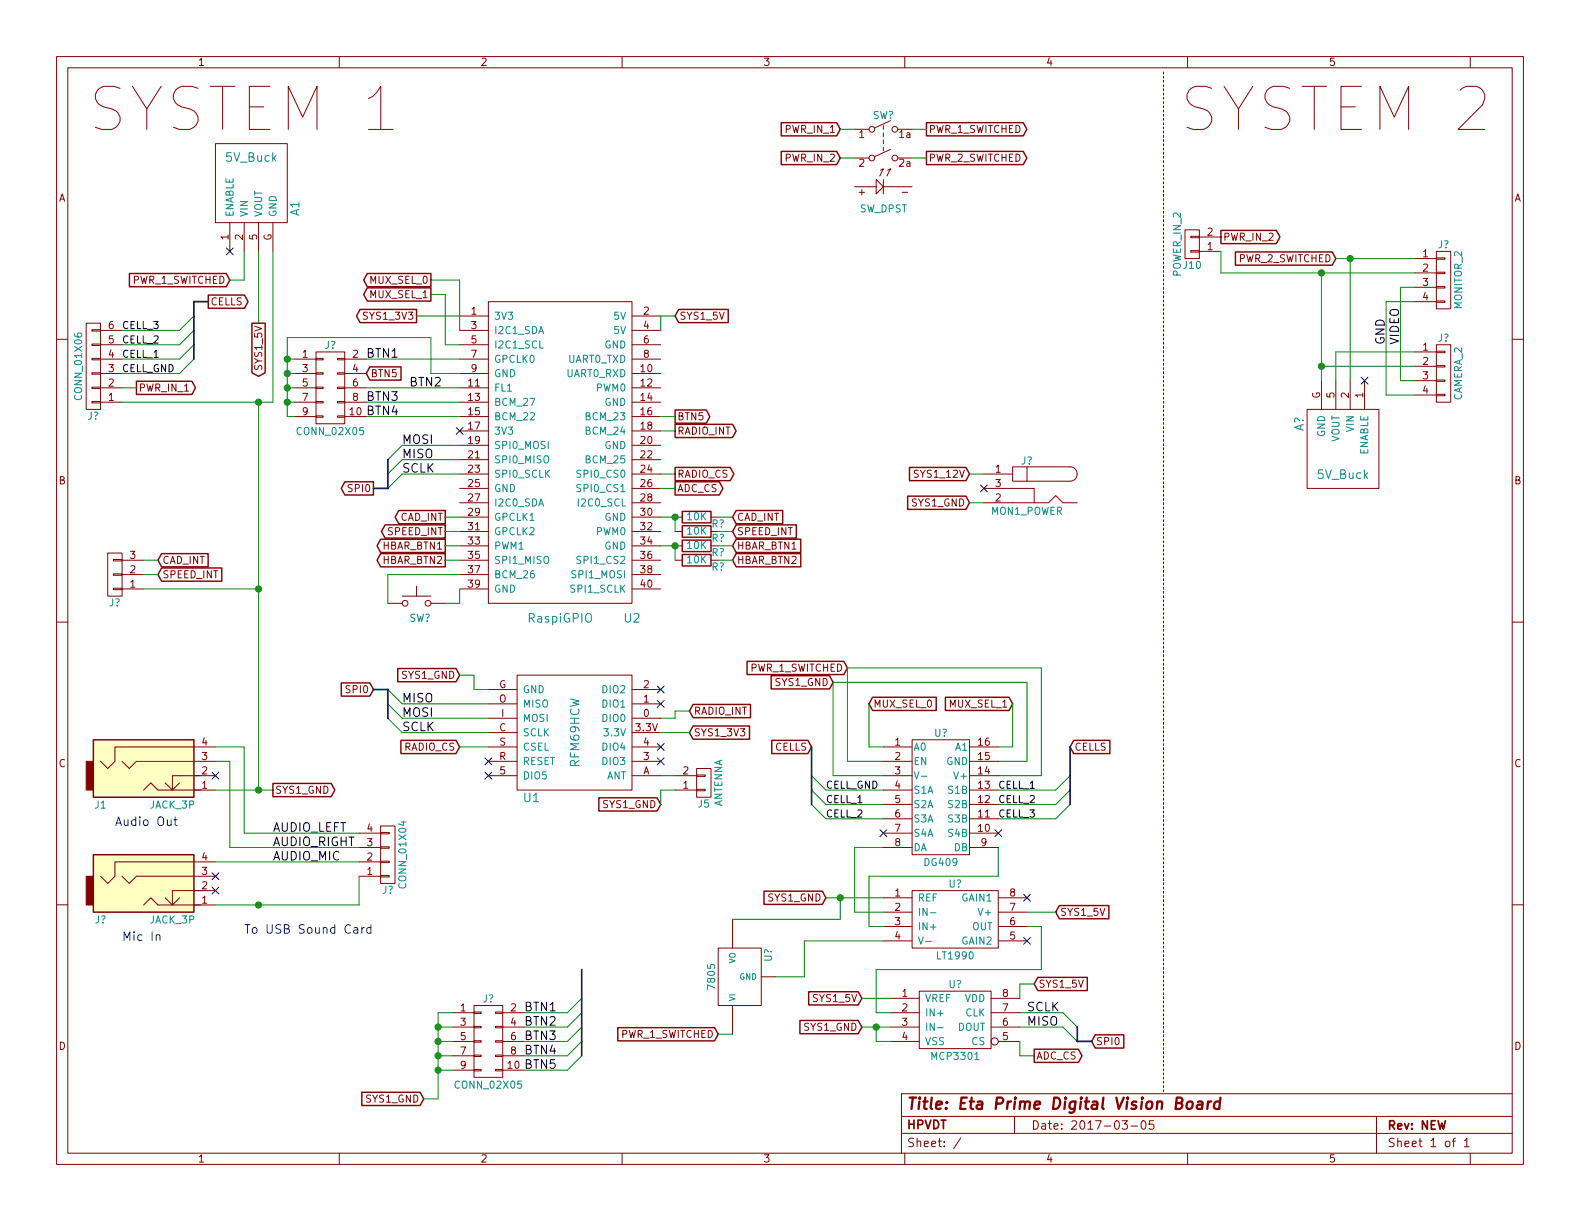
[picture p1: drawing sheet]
<svg xmlns="http://www.w3.org/2000/svg" width="279mm" height="216mm" viewBox="0 0 279 216" stroke-linecap="round" stroke-linejoin="round" font-family="sans-serif">
<g fill="none" stroke="#840000" stroke-width=".18">
<path d="M10 10h259.4v195.9h-259.4zM12 12h255.4v191.9h-255.4zM60 10v2M110 10v2M160 10v2M210 10v2M260 10v2M38.1 25.4h12.7v14h-12.7zM40.6 39.4v5.1M43.2 39.4v5.1M45.7 39.4v5.1M48.3 39.4v5.1"/>
<path d="M151.1 33h3.8M151.1 22.9h2.6M151.1 27.9h2.6M154.9 31.8l1.3 1.2-1.3 1.3zM155.7 30.1l.5-.3-.6 1.3M156.2 22.2v.7M156.2 23.5v.6M156.2 24.8v.6M156.2 26v.7M156.2 31.8v2.5M156.2 33h5.1M157 30.1l.5-.3-.7 1.3"/>
<path d="M157.5 26.4l-2.8 1.3M157.5 21.3l-2.8 1.3M10 60h2M15.2 57.2h2.6v15.2h-2.6zM16.3 58.3h1.5v.2h-1.5zM17.8 58.4h3.8M81.3 55.9h5.1M81.3 58.4h5.1M86.4 53.3h25.4v53.4h-25.4zM111.8 55.9h5M111.8 58.4h5M209.5 40.6h2.6v5.1h-2.6z"/>
<path d="M210.6 41.8h1.5v.2h-1.5zM210.6 44.3h1.5v.3h-1.5zM212.1 44.5h3.8M212.1 41.9h3.8M250.2 45.7h3.8M250.2 48.3h3.8M250.2 50.8h3.8M250.2 53.3h3.8M254 53.2h1.5v.3h-1.5zM254 50.7h1.5v.2h-1.5zM254 48.1h1.5v.3h-1.5zM254 45.6h1.5v.2h-1.5z"/>
<path d="M254 44.5h2.5v10.1h-2.5zM267.4 60h2M16.3 60.8h1.5v.3h-1.5zM16.3 63.4h1.5v.2h-1.5zM16.3 65.9h1.5v.3h-1.5zM16.3 68.5h1.5v.2h-1.5zM16.3 71h1.5v.2h-1.5zM17.8 61h3.8M17.8 63.5h3.8M17.8 66h3.8M17.8 68.6h3.8M17.8 71.1h3.8"/>
<path d="M52.1 63.5h3.8M52.1 66h3.8M52.1 68.6h3.8M52.1 71.1h3.8M52.1 73.7h3.8M55.9 73.5h1.2v.3h-1.2zM55.9 71h1.2v.2h-1.2zM55.9 68.5h1.2v.2h-1.2zM55.9 65.9h1.2v.3h-1.2zM55.9 63.4h1.2v.2h-1.2zM55.9 62.2h5.1v12.7h-5.1zM59.7 73.5h1.3v.3h-1.3z"/>
<path d="M59.7 71h1.3v.2h-1.3zM59.7 68.5h1.3v.2h-1.3zM59.7 65.9h1.3v.3h-1.3zM59.7 63.4h1.3v.2h-1.3zM61 63.5h3.8M61 66h3.8M61 68.6h3.8M61 71.1h3.8M61 73.7h3.8M81.3 61h5.1M81.3 63.5h5.1M81.3 66h5.1"/>
<path d="M81.3 78.7h5.1M81.3 68.6h5.1M81.3 71.1h5.1M81.3 73.7h5.1M81.3 76.2h5.1M111.8 61h5M111.8 63.5h5M111.8 66h5M111.8 78.7h5M111.8 68.6h5M111.8 71.1h5M111.8 73.7h5"/>
<path d="M111.8 76.2h5M231.1 72.4h12.7v14h-12.7zM233.7 67.3v5.1M236.2 67.3v5.1M238.8 67.3v5.1M241.3 67.3v5.1M250.2 62.2h3.8M250.2 64.8h3.8M250.2 67.3h3.8M250.2 69.9h3.8M254 69.7h1.5v.3h-1.5zM254 67.2h1.5v.2h-1.5z"/>
<path d="M254 64.6h1.5v.3h-1.5zM254 62.1h1.5v.3h-1.5zM254 61h2.5v10.1h-2.5zM19 97.8h2.6v7.6h-2.6zM20.1 98.9h1.5v.3h-1.5zM21.6 99.1h3.8M81.3 91.4h5.1M81.3 81.3h5.1M81.3 94h5.1M81.3 83.8h5.1M81.3 96.5h5.1M81.3 86.4h5.1"/>
<path d="M81.3 99.1h5.1M81.3 88.9h5.1M111.8 91.4h5M111.8 81.3h5M111.8 94h5M111.8 83.8h5M111.8 96.5h5M111.8 86.4h5M111.8 99.1h5M111.8 88.9h5M119.4 91.4h1.2M119.4 94h1.2"/>
<path d="M119.4 96.5h1.2M119.4 99.1h1.2M174 86.4h8.9v2.5M174 88.9h11.4l1.3-1.3 1.3 1.3h2.5M174 83.8h5.1M179.1 82.6h2.5v2.5h-2.5zM181.6 82.6h7.6a1.27 1.27 0 0 1 1.3 1.2 1.27 1.27 0 0 1-1.3 1.3h-7.6M10 110h2M20.1 101.5h1.5v.2h-1.5zM20.1 104h1.5v.3h-1.5zM21.6 104.1h3.8M21.6 101.6h3.8"/>
<path d="M68.6 106.7h2.5M71.1 105.4h5.1M73.7 103.6v1.8M76.2 106.7h2.5M81.3 104.1h5.1M81.3 101.6h5.1M91.4 119.4h20.4v20.3h-20.4zM111.8 104.1h5M111.8 101.6h5M267.4 110h2M21.6 134.6l1.3 1.3 1.2-1.3h14M25.4 139.7l1.3-1.3 1.2 1.3h7.7"/>
<path d="M29.2 138.4l1.3 1.3 1.2-1.3M34.3 139.7h3.8M34.3 137.2h3.8M35.6 137.2h-5.1v2.5M38.1 132.1h-17.8v2.5l-1.3 1.3-1.2-1.3M86.4 137.2h5M86.4 134.6h5M86.4 132.1h5M86.4 127h5M86.4 124.5h5M86.4 121.9h5M86.4 129.5h5"/>
<path d="M111.8 137.2h5M111.8 134.6h5M111.8 132.1h5M111.8 127h5M111.8 124.5h5M111.8 121.9h5M111.8 129.5h5M119.4 139.7h3.8M119.4 137.2h3.8M123.2 137h1.5v.3h-1.5zM123.2 139.6h1.5v.2h-1.5zM123.2 135.9h2.5v5.1h-2.5z"/>
<path d="M156.2 139.7h5.1M156.2 137.2h5.1M156.2 134.6h5.1M156.2 132.1h5.1M161.3 130.8h10.1v20.3h-10.1zM171.4 139.7h5.1M171.4 137.2h5.1M171.4 134.6h5.1M171.4 132.1h5.1M10 160h2M21.6 154.9l1.3 1.3 1.2-1.3h14M29.2 158.8l1.3 1.2 1.2-1.2"/>
<path d="M34.3 157.5h3.8M35.6 157.5h-5.1v2.5M38.1 152.4h-17.8v2.5l-1.3 1.3-1.2-1.3M63.5 154.9h3.8M63.5 152.4h3.8M63.5 149.9h3.8M63.5 147.3h3.8M67.3 147.2h1.5v.2h-1.5zM67.3 149.7h1.5v.3h-1.5zM67.3 152.3h1.5v.2h-1.5zM67.3 154.8h1.5v.3h-1.5zM67.3 146.1h2.5v10.1h-2.5z"/>
<path d="M156.2 149.9h5.1M156.2 147.3h5.1M156.2 158.8h5.1M156.2 142.2h5.1M156.2 144.8h5.1M161.3 157.5h15.2v10.1h-15.2zM171.4 149.9h5.1M171.4 147.3h5.1M171.4 142.2h5.1M171.4 144.8h5.1M176.5 158.8h5.1M267.4 160h2"/>
<path d="M25.4 160l1.3-1.2 1.2 1.2h7.7M34.3 160h3.8M80 179.1h3.8M83.8 178.9h1.3v.3h-1.3zM83.8 177.8h5.1v12.7h-5.1zM87.6 178.9h1.3v.3h-1.3zM88.9 179.1h3.8M127 167.6h7.6v10.2h-7.6zM129.5 162.6v5M129.5 177.8v5.1M134.6 172.7h2.6M156.2 161.3h5.1"/>
<path d="M156.2 163.8h5.1M156.2 166.4h5.1M157.5 179.1h5.1M157.5 176.5h5.1M162.6 175.3h12.7v10.1h-12.7zM175.3 179.1h5M175.3 176.5h5M176.5 161.3h5.1M176.5 163.8h5.1M176.5 166.4h5.1M80 181.6h3.8M80 184.2h3.8"/>
<path d="M80 186.7h3.8M80 189.2h3.8M83.8 189.1h1.3v.3h-1.3zM83.8 186.6h1.3v.2h-1.3zM83.8 184h1.3v.3h-1.3zM83.8 181.5h1.3v.2h-1.3zM87.6 189.1h1.3v.3h-1.3zM87.6 186.6h1.3v.2h-1.3zM87.6 184h1.3v.3h-1.3zM87.6 181.5h1.3v.2h-1.3zM88.9 181.6h3.8M88.9 184.2h3.8"/>
<path d="M88.9 186.7h3.8M88.9 189.2h3.8M157.5 181.6h5.1M157.5 184.2h5.1M159.4 197.4h108M175.3 181.6h5M176.5 184.2h3.8M179.4 197.4v3M198.4 198.2h1l-.5 .6 .4 .1v.6l-.2 .2-.7-.2M200 199.1h1.1M202 198.2h.1a.81 .81 0 0 1 .6 .6 .81 .81 0 0 1-.3 .8l-.1 .1a.8 .8 0 0 1-.6-.7 .8 .8 0 0 1 .3-.8zM204 198.2h-.7l-.1 .7 .2-.1h.5l.2 .2-.1 .5-.2 .2-.6-.2"/>
<path d="M243.4 197.4v6.5M267.4 193.4h-108v10.5M60 203.9v2M110 203.9v2M159.4 200.4h108M160 203.9v2M169.9 201.2l-1.3 1.9M210 203.9v2M256.8 201.8h.6M257.4 201.3l-.4 .2v1.3M259 201.7l.4-.4v1.5M259 202.8h.8"/>
<path d="M260 203.9v2"/>
<circle cx="154.2" cy="27.9" r=".51"/>
<circle cx="154.2" cy="22.9" r=".51"/>
<circle cx="158.2" cy="27.9" r=".51"/>
<circle cx="158.2" cy="22.9" r=".51"/>
<circle cx="71.6" cy="106.7" r=".51"/>
<circle cx="75.7" cy="106.7" r=".51"/>
<circle cx="175.9" cy="184.1" r=".63"/>
</g>
<path d="M210 194.9a.51 .51 0 0 1 .5-.2 .51 .51 0 0 1 .4 .4l-.1 .6a.54 .54 0 0 1-.5 .4 .54 .54 0 0 1-.5-.4zM211.8 194.8h.8l-.1 1.3M212.6 195.2l-.7 .1a.4 .4 0 0 0-.3 .4 .4 .4 0 0 0 .3 .4l.6-.1M213.6 194.8l-.1 1.3M214.2 194.8a.54 .54 0 0 0-.6 .3M215.7 194.8a.7 .7 0 0 0-1 .3v.8l.3 .2 .6-.1M215.8 194.1l-.2 2" fill="none" stroke="#840000" stroke-width=".41"/>
<g fill="#ffffc2" stroke="#ffffc2" stroke-width=".18">
<path d="M16.5 130.8h17.8v10.2h-17.8z"/>
<path d="M16.5 151.1h17.8v10.2h-17.8z"/>
</g>
<g fill="none" stroke="#840000" stroke-width=".25">
<path d="M138.2 26.8h9.8l.6 1.1-.6 1.2h-9.8zM138.2 21.7h9.8l.6 1.2-.6 1.1h-9.8zM163.8 26.8h17.1l.7 1.1-.7 1.2h-17.1zM163.8 21.7h17.1l.7 1.2-.7 1.1h-17.1zM22.9 48.4h17.1l.6 1.1-.6 1.2h-17.1zM36.8 52.2h6.4l.7 1.1-.7 1.2h-6.4zM44.6 57.2h2.3v8.7l-1.2 .6-1.1-.6zM63.7 54.7h10v2.3h-10l-.7-1.1zM64.9 48.4h11.3v2.3h-11.3l-.6-1.2zM64.9 50.9h11.3v2.3h-11.3l-.6-1.1zM120 54.7h8.8v2.3h-8.8l-.6-1.1zM215.9 40.7h9.8l.6 1.2-.6 1.2h-9.8z"/>
<path d="M218.5 44.6h17.1l.6 1.1-.6 1.2h-17.1zM24.1 67.4h9.8l.7 1.2-.7 1.1h-9.8zM65.4 64.9h5.5v2.3h-5.5l-.6-1.2zM119.4 72.5h5.5l.6 1.2-.6 1.1h-5.5zM119.4 75h10.1l.7 1.2-.7 1.2h-10.1zM28.6 97.9h8.2v2.3h-8.2l-.7-1.1zM61 85.2h5v2.3h-5l-.6-1.1zM67.3 95.4h11.4v2.3h-11.4l-.6-1.2zM67.3 97.9h11.4v2.3h-11.4l-.6-1.1zM68.1 92.8h10.6v2.3h-10.6l-.6-1.1zM70.5 90.3h8.2v2.3h-8.2l-.6-1.2zM119.4 82.7h9.7l.7 1.1-.7 1.2h-9.7z"/>
<path d="M119.4 85.2h7.8l.6 1.2-.6 1.1h-7.8zM120.6 90.4h5.1v2.1h-5.1zM120.6 93h5.1v2h-5.1zM120.6 95.5h5.1v2h-5.1zM120.6 98h5.1v2.1h-5.1zM130.2 90.3h8.2v2.3h-8.2l-.7-1.2zM130.2 92.8h10.6v2.3h-10.6l-.7-1.1zM130.2 95.4h11.4v2.3h-11.4l-.7-1.2zM130.2 97.9h11.4v2.3h-11.4l-.7-1.1zM160.5 87.7h10.3l.6 1.2-.6 1.2h-10.3zM160.8 82.7h10l.6 1.1-.6 1.2h-10zM28.6 100.4h10.6v2.4h-10.6l-.7-1.2z"/>
<path d="M70.3 118.2h10.3l.7 1.2-.7 1.1h-10.3zM132.1 116.9h17.1l.7 1.2-.7 1.2h-17.1zM136.4 119.5h10.3l.6 1.2-.6 1.1h-10.3zM16.5 130.8h17.8v10.2h-17.8zM48.3 138.5h10.3l.6 1.2-.6 1.2h-10.3zM60.4 120.8h5l.6 1.1-.6 1.2h-5zM70.9 130.9h9.7l.7 1.2-.7 1.1h-9.7zM122.6 128.4h9.9v2.3h-9.9l-.7-1.2zM122.6 124.6h10.1v2.3h-10.1l-.7-1.2zM136.5 130.9h6.4l.6 1.2-.6 1.1h-6.4zM154.3 123.3h11.3v2.3h-11.3l-.6-1.1zM167.2 123.3h11.2l.7 1.2-.7 1.1h-11.2z"/>
<path d="M189.9 130.9h6.4v2.3h-6.4l-.7-1.1zM16.5 151.1h17.8v10.2h-17.8zM105.9 141.1h10.3l.6 1.1-.6 1.2h-10.3zM135.1 157.6h10.3l.6 1.2-.6 1.1h-10.3zM143 175.4h8.8l.6 1.1-.6 1.2h-8.8zM183.5 172.8h8.8v2.4h-8.8l-.6-1.2zM187.3 160.1h8.8v2.4h-8.8l-.6-1.2zM64 193.1h10.3l.6 1.2-.6 1.2h-10.3zM109.2 181.7h17.2l.6 1.2-.6 1.1h-17.2zM141.5 180.4h10.3l.6 1.2-.6 1.2h-10.3zM182.9 185.5h7.8l.6 1.2-.6 1.2h-7.8zM193.7 183h5v2.3h-5l-.7-1.1z"/>
</g>
<g fill="#840000" stroke="#840000" stroke-width=".18">
<path d="M15.2 134.6h1.3v5.1h-1.3z"/>
<path d="M15.2 154.9h1.3v5.1h-1.3z"/>
</g>
<g fill="none" stroke="#000084" stroke-width=".18">
<path d="M40 43.8l1.2 1.3M41.2 43.8l-1.2 1.3M80.7 75.6l1.2 1.2M81.9 75.6l-1.2 1.2M240.7 66.7l1.2 1.2M241.9 66.7l-1.2 1.2M173.4 85.8l1.2 1.2M174.6 85.8l-1.2 1.2M37.5 136.6l1.2 1.2M38.7 136.6l-1.2 1.2M85.8 134l1.2 1.2M85.8 136.6l1.2 1.2"/>
<path d="M87 134l-1.2 1.2M87 136.6l-1.2 1.2M116.2 134l1.2 1.2M116.2 131.5l1.2 1.2M116.2 123.9l1.2 1.2M116.2 121.3l1.2 1.2M117.4 134l-1.2 1.2M117.4 131.5l-1.2 1.2M117.4 123.9l-1.2 1.2M117.4 121.3l-1.2 1.2M37.5 156.9l1.2 1.2M37.5 154.3l1.2 1.2"/>
<path d="M38.7 156.9l-1.2 1.2M38.7 154.3l-1.2 1.2M155.6 146.7l1.2 1.2M156.8 146.7l-1.2 1.2M175.9 146.7l1.2 1.2M177.1 146.7l-1.2 1.2M181 158.1l1.2 1.3M182.2 158.1l-1.2 1.3M181 165.8l1.2 1.2M182.2 165.8l-1.2 1.2"/>
</g>
<g fill="none" stroke="#008400" stroke-width=".18">
<path d="M148.6 27.9h2.5M148.6 22.9h2.5M161.3 27.9h2.5M161.3 22.9h2.5M34.3 58.4l-2.6 2.6h-10.1M34.3 55.9l-2.6 2.5h-10.1M43.2 44.5v5h-2.6M45.7 44.5v12.7M48.3 44.5v26.6h-26.7M73.7 55.9h7.6M76.2 49.5h5.1v8.9M76.2 52.1h2.5v8.9h2.6"/>
<path d="M119.4 55.9h-2.6v2.5M215.9 44.5v3.8h34.3M233.7 48.3v19M236.2 45.7h14M238.8 45.7v21.6M250.2 50.8h-2.6v16.5h2.6M250.2 53.3h-5.1v16.6h5.1M21.6 68.6h2.5M34.3 63.5l-2.6 2.5h-10.1M34.3 61l-2.6 2.5h-10.1M45.7 71.1v68.6M50.8 71.1h1.3"/>
<path d="M50.8 63.5h1.3M50.8 66h1.3M50.8 68.6h1.3M64.8 71.1h16.5M64.8 63.5h16.5M64.8 68.6h16.5M64.8 73.7h16.5M81.3 78.7h-10.2l-2.5 2.6M81.3 66h-5.1v-6.3h-25.4v14h1.3M116.8 73.7h2.6M116.8 76.2h2.6M233.7 64.8h16.5"/>
<path d="M250.2 62.2h-14v5.1M25.4 99.1h2.5M78.7 99.1h2.6M78.7 96.5h2.6M78.7 94h2.6M78.7 91.4h2.6M81.3 81.3h-10.2l-2.5 2.5M81.3 83.8h-10.2l-2.5 2.6M116.8 83.8h2.6M116.8 91.4h2.6v2.6M116.8 96.5h2.6v2.6M116.8 86.4h2.6"/>
<path d="M127 99.1h2.5M127 96.5h2.5M127 94h2.5M127 91.4h2.5M171.4 83.8h2.6M171.4 88.9h2.6M25.4 101.6h2.5M25.4 104.1h20.3M81.3 119.4h2.5v2.5h2.6M81.3 101.6h-12.7v5.1M81.3 104.1v2.6h-2.6M38.1 139.7h10.2"/>
<path d="M38.1 132.1h5.1v15.2h20.3M38.1 134.6h2.5v15.3h22.9M68.6 127l2.5 2.5h15.3M68.6 124.5l2.5 2.5h15.3M68.6 121.9l2.5 2.6h15.3M81.3 132.1h5.1M116.8 129.5h5.1M116.8 137.2h2.6M119.4 139.7h-2.6v2.5M121.9 125.7h-2.5v1.3h-2.6M143.5 139.7l2.5 2.5h10.2M143.5 137.2l2.5 2.5h10.2"/>
<path d="M153.7 124.5v7.6h2.5M156.2 134.6h-6.3v-16.5h34.2v19.1h-7.6M176.5 134.6h5.1v-13.9h-34.3v16.5h8.9M179.1 124.5v7.6h-2.6M189.2 137.2l-2.5 2.5h-10.2M189.2 139.7l-2.5 2.5h-10.2M38.1 152.4h25.4M63.5 154.9v5.1h-25.4M143.5 142.2l2.5 2.6h10.2M146 158.8h10.2M148.6 158.8v3.8h-19.1M156.2 149.9h-5.1v11.4h5.1"/>
<path d="M176.5 149.9v5h-22.8v8.9h2.5M189.2 142.2l-2.5 2.6h-10.2M80 179.1h-2.5v15.2h-2.6M102.9 176.5l-2.6 2.6h-7.6M102.9 179.1l-2.6 2.5h-7.6M152.4 176.5h5.1M156.2 166.4h-14v6.3h-5M180.3 179.1h7.7l2.5 2.5M181.6 163.8h2.5v7.7h-29.2v7.6h2.6M181.6 161.3h5.1M182.9 174h-2.6v2.5M77.5 189.2h2.5"/>
<path d="M77.5 181.6h2.5M77.5 184.2h2.5M77.5 186.7h2.5M102.9 181.6l-2.6 2.6h-7.6M102.9 184.2l-2.6 2.5h-7.6M102.9 186.7l-2.6 2.5h-7.6M127 182.9h2.5M152.4 181.6h5.1M154.9 181.6v2.6h2.6M180.3 181.6h7.7l2.5 2.6M180.3 184.2v2.5h2.6"/>
</g>
<path d="M30.8 145h.5M31 144.4v1.4l.3 .2M27.6 165.4h.1a.36 .36 0 0 1 .6 .1v.8M62.6 164.1h.6l.1 .9M63.3 164.4h-.5a.3 .3 0 0 0-.3 .3 .3 .3 0 0 0 .3 .3l.5-.1M64 164v1M64.4 164l-.3 .1-.1 .2M65.6 164.1a.48 .48 0 0 0-.7 .1v.7a.48 .48 0 0 0 .7 0M65.6 163.5v1.5" fill="none" stroke="#0000c2" stroke-width=".18"/>
<path d="M36.8 53.3h-2.5v10.2M68.6 81.3v5.1h-2.6M66 121.9h2.6v5.1M143.5 132.1v10.1M189.2 132.1v10.1M102.9 171.5v15.2M190.5 181.6v2.6h2.5" fill="none" stroke="#000084" stroke-width=".3"/>
<path d="M205.7 193v-180.3" fill="none" stroke="#0000c2" stroke-width=".18" stroke-dasharray=".3 .4"/>
<g fill="#008400" stroke="#008400" stroke-width=".25">
<circle cx="45.7" cy="139.7" r=".51"/>
<circle cx="45.7" cy="71.1" r=".51"/>
<circle cx="45.7" cy="160" r=".51"/>
<circle cx="77.5" cy="181.6" r=".51"/>
<circle cx="77.5" cy="184.2" r=".51"/>
<circle cx="77.5" cy="186.7" r=".51"/>
<circle cx="77.5" cy="189.2" r=".51"/>
<circle cx="233.7" cy="48.3" r=".51"/>
<circle cx="238.8" cy="45.7" r=".51"/>
<circle cx="45.7" cy="104.1" r=".51"/>
<circle cx="50.8" cy="63.5" r=".51"/>
<circle cx="50.8" cy="66" r=".51"/>
<circle cx="50.8" cy="68.6" r=".51"/>
<circle cx="50.8" cy="71.1" r=".51"/>
<circle cx="119.4" cy="91.4" r=".51"/>
<circle cx="119.4" cy="96.5" r=".51"/>
<circle cx="233.7" cy="64.8" r=".51"/>
<circle cx="148.6" cy="158.8" r=".51"/>
<circle cx="154.9" cy="181.6" r=".51"/>
</g>
<path d="M161.7 136.5l.4 1.2 .4-1.2M162.9 137.3h1M162.4 165.7l.4 1.3 .5-1.3M163.7 166.5h1M164.5 161.4h1M165.8 181.7h1" fill="none" stroke="#008484" stroke-width=".18"/>
<g font-size="10.6" fill="#840000">
<text x="16.9" y="23.2">SYSTEM 1</text>
<text x="210" y="23.2">SYSTEM 2</text>
</g>
<text font-size="2.8" fill="#840000" x="160.4" y="196.2">Title: Eta Prime Digital Vision Board</text>
<g font-size="2.1" fill="#008484">
<text x="40" y="28.6">5V_Buck</text>
<text x="52.9" y="38.2" transform="rotate(-90 52.9 38.2)">A1</text>
<text x="230.5" y="76.3" transform="rotate(-90 230.5 76.3)">A?</text>
<text x="233" y="84.7">5V_Buck</text>
<text x="93.5" y="110.1">RaspiGPIO</text>
<text x="110.4" y="110.1">U2</text>
<text x="102.5" y="135.5" transform="rotate(-90 102.5 135.5)">RFM69HCW</text>
<text x="92.6" y="141.8">U1</text>
</g>
<g font-size="2.1">
<text x="64.8" y="63.2">BTN1</text>
<text x="244.9" y="61" transform="rotate(-90 244.9 61)">GND</text>
<text x="247.4" y="61" transform="rotate(-90 247.4 61)">VIDEO</text>
<text x="64.8" y="70.9">BTN3</text>
<text x="72.4" y="68.3">BTN2</text>
<text x="64.8" y="73.4">BTN4</text>
<text x="71.1" y="81">MISO</text>
<text x="71.1" y="78.5">MOSI</text>
<text x="71.1" y="83.6">SCLK</text>
<text x="71.1" y="124.2">MISO</text>
<text x="71.1" y="126.7">MOSI</text>
<text x="71.1" y="129.3">SCLK</text>
<text x="48.3" y="147.1">AUDIO_LEFT</text>
<text x="48.3" y="149.6">AUDIO_RIGHT</text>
<text x="48.3" y="152.1">AUDIO_MIC</text>
<text x="92.7" y="178.8">BTN1</text>
<text x="181.6" y="178.8">SCLK</text>
<text x="92.7" y="181.4">BTN2</text>
<text x="92.7" y="183.9">BTN3</text>
<text x="181.6" y="181.4">MISO</text>
<text x="92.7" y="186.4">BTN4</text>
<text x="92.7" y="189">BTN5</text>
</g>
<g font-size="2.1" fill="#0000c2">
<text x="20.3" y="146">Audio Out</text>
<text x="21.6" y="166.4">Mic In</text>
<text x="43.2" y="165.1">To USB Sound Card</text>
</g>
<g font-size="2.1" fill="#840000">
<text x="160.4" y="202.8">Sheet: /</text>
<text x="160.4" y="199.6">HPVDT</text>
<text x="182.4" y="199.7">Date: 2017-03-05</text>
<text x="245.4" y="199.7">Rev: NEW</text>
<text x="245.4" y="202.8">Sheet 1 of 1</text>
</g>
<g font-size="1.8" fill="#840000">
<text x="35" y="11.6">1</text>
<text x="85" y="11.6">2</text>
<text x="135" y="11.6">3</text>
<text x="185" y="11.6">4</text>
<text x="235" y="11.6">5</text>
<text x="139" y="23.5">PWR_IN_1</text>
<text x="164.2" y="23.5">PWR_1_SWITCHED</text>
<text x="139" y="28.6">PWR_IN_2</text>
<text x="151.9" y="24.4">1</text>
<text x="151.9" y="29.5">2</text>
<text x="159.1" y="24.4">1a</text>
<text x="159.1" y="29.5">2a</text>
<text x="164.2" y="28.6">PWR_2_SWITCHED</text>
<text x="10.4" y="35.6">A</text>
<text x="151.9" y="34.5">+</text>
<text x="159.7" y="34.5">-</text>
<text x="267.8" y="35.6">A</text>
<text x="213.5" y="41.7">2</text>
<text x="40.4" y="42.4" transform="rotate(-90 40.4 42.4)">1</text>
<text x="42.9" y="42.4" transform="rotate(-90 42.9 42.4)">2</text>
<text x="45.5" y="42.4" transform="rotate(-90 45.5 42.4)">5</text>
<text x="48" y="42.6" transform="rotate(-90 48 42.6)">G</text>
<text x="213.5" y="44.2">1</text>
<text x="216.3" y="42.5">PWR_IN_2</text>
<text x="218.9" y="46.4">PWR_2_SWITCHED</text>
<text x="251.6" y="45.5">1</text>
<text x="23.3" y="50.2">PWR_1_SWITCHED</text>
<text x="37.2" y="54">CELLS</text>
<text x="65.5" y="50.2">MUX_SEL_0</text>
<text x="65.5" y="52.7">MUX_SEL_1</text>
<text x="251.6" y="48">2</text>
<text x="251.6" y="50.5">3</text>
<text x="251.6" y="53.1">4</text>
<text x="19.2" y="58.2">6</text>
<text x="64.6" y="56.5">SYS1_3V3</text>
<text x="83.3" y="55.6">1</text>
<text x="83.3" y="58.2">3</text>
<text x="113.8" y="55.6">2</text>
<text x="113.8" y="58.2">4</text>
<text x="120.2" y="56.5">SYS1_5V</text>
<text x="19.2" y="65.8">3</text>
<text x="19.2" y="63.2">4</text>
<text x="19.2" y="60.7">5</text>
<text x="46.4" y="65.2" transform="rotate(-90 46.4 65.2)">SYS1_5V</text>
<text x="53.5" y="63.2">1</text>
<text x="53.5" y="65.8">3</text>
<text x="62.4" y="63.2">2</text>
<text x="62.4" y="65.8">4</text>
<text x="83.3" y="60.7">5</text>
<text x="83.3" y="63.2">7</text>
<text x="83.3" y="65.8">9</text>
<text x="113.3" y="65.8">10</text>
<text x="113.8" y="60.7">6</text>
<text x="113.8" y="63.2">8</text>
<text x="251.6" y="62">1</text>
<text x="251.6" y="64.5">2</text>
<text x="19.2" y="70.9">1</text>
<text x="19.2" y="68.3">2</text>
<text x="24.5" y="69.2">PWR_IN_1</text>
<text x="53.5" y="68.3">5</text>
<text x="53.5" y="70.9">7</text>
<text x="62.4" y="68.3">6</text>
<text x="62.4" y="70.9">8</text>
<text x="65.6" y="66.7">BTN5</text>
<text x="82.9" y="68.3">11</text>
<text x="82.9" y="70.9">13</text>
<text x="113.3" y="68.3">12</text>
<text x="113.3" y="70.9">14</text>
<text x="233.4" y="70.5" transform="rotate(-90 233.4 70.5)">G</text>
<text x="236" y="70.3" transform="rotate(-90 236 70.3)">5</text>
<text x="238.5" y="70.3" transform="rotate(-90 238.5 70.3)">2</text>
<text x="241" y="70.3" transform="rotate(-90 241 70.3)">1</text>
<text x="251.6" y="67.1">3</text>
<text x="251.6" y="69.6">4</text>
<text x="53.5" y="73.4">9</text>
<text x="61.9" y="73.4">10</text>
<text x="82.9" y="73.4">15</text>
<text x="82.9" y="75.9">17</text>
<text x="113.3" y="73.4">16</text>
<text x="113.3" y="75.9">18</text>
<text x="119.8" y="74.3">BTN5</text>
<text x="119.8" y="76.8">RADIO_INT</text>
<text x="82.9" y="81">21</text>
<text x="82.9" y="83.6">23</text>
<text x="82.9" y="78.5">19</text>
<text x="113.3" y="78.5">20</text>
<text x="113.3" y="81">22</text>
<text x="113.3" y="83.6">24</text>
<text x="176" y="83.6">1</text>
<text x="10.4" y="85.6">B</text>
<text x="61.8" y="87">SPI0</text>
<text x="82.9" y="86.1">25</text>
<text x="82.9" y="88.6">27</text>
<text x="113.3" y="86.1">26</text>
<text x="113.3" y="88.6">28</text>
<text x="119.8" y="84.5">RADIO_CS</text>
<text x="119.8" y="87">ADC_CS</text>
<text x="161.2" y="89.5">SYS1_GND</text>
<text x="162" y="84.5">SYS1_12V</text>
<text x="176" y="88.6">2</text>
<text x="176" y="86.1">3</text>
<text x="267.8" y="85.6">B</text>
<text x="68.5" y="94.6">SPEED_INT</text>
<text x="70.7" y="92.1">CAD_INT</text>
<text x="82.9" y="93.7">31</text>
<text x="82.9" y="91.2">29</text>
<text x="113.3" y="91.2">30</text>
<text x="113.3" y="93.7">32</text>
<text x="130.3" y="92.1">CAD_INT</text>
<text x="130.3" y="94.6">SPEED_INT</text>
<text x="23" y="101.3">2</text>
<text x="23" y="98.8">3</text>
<text x="28.7" y="99.7">CAD_INT</text>
<text x="67.6" y="97.2">HBAR_BTN1</text>
<text x="67.6" y="99.7">HBAR_BTN2</text>
<text x="82.9" y="96.3">33</text>
<text x="82.9" y="98.8">35</text>
<text x="82.9" y="101.3">37</text>
<text x="113.3" y="96.3">34</text>
<text x="113.3" y="98.8">36</text>
<text x="113.3" y="101.3">38</text>
<text x="130.3" y="97.2">HBAR_BTN1</text>
<text x="130.3" y="99.7">HBAR_BTN2</text>
<text x="23" y="103.9">1</text>
<text x="28.7" y="102.2">SPEED_INT</text>
<text x="82.9" y="103.9">39</text>
<text x="113.3" y="103.9">40</text>
<text x="132.6" y="118.7">PWR_1_SWITCHED</text>
<text x="61.4" y="122.6">SPI0</text>
<text x="71" y="120">SYS1_GND</text>
<text x="88.2" y="121.7">G</text>
<text x="88.2" y="124.2">O</text>
<text x="113.8" y="124.2">1</text>
<text x="113.8" y="121.7">2</text>
<text x="137.1" y="121.3">SYS1_GND</text>
<text x="154.5" y="125.1">MUX_SEL_0</text>
<text x="168" y="125.1">MUX_SEL_1</text>
<text x="35.7" y="131.8">4</text>
<text x="88.3" y="129.3">C</text>
<text x="88.3" y="131.8">S</text>
<text x="88.7" y="126.7">I</text>
<text x="112.5" y="129.3">3.3V</text>
<text x="113.8" y="126.7">0</text>
<text x="113.8" y="131.8">4</text>
<text x="122.7" y="130.2">SYS1_3V3</text>
<text x="122.7" y="126.4">RADIO_INT</text>
<text x="158.3" y="131.8">1</text>
<text x="173" y="131.8">16</text>
<text x="10.4" y="135.6">C</text>
<text x="35.7" y="136.9">2</text>
<text x="35.7" y="134.4">3</text>
<text x="71.3" y="132.7">RADIO_CS</text>
<text x="88.3" y="134.4">R</text>
<text x="88.4" y="136.9">5</text>
<text x="113.7" y="136.9">A</text>
<text x="113.8" y="134.4">3</text>
<text x="120.8" y="136.9">2</text>
<text x="136.9" y="132.7">CELLS</text>
<text x="158.3" y="134.4">2</text>
<text x="158.3" y="136.9">3</text>
<text x="173" y="136.9">14</text>
<text x="173" y="134.4">15</text>
<text x="190" y="132.7">CELLS</text>
<text x="267.8" y="135.6">C</text>
<text x="35.7" y="139.4">1</text>
<text x="48.7" y="140.3">SYS1_GND</text>
<text x="106.6" y="142.9">SYS1_GND</text>
<text x="120.8" y="139.4">1</text>
<text x="158.3" y="139.4">4</text>
<text x="158.3" y="142">5</text>
<text x="173" y="142">12</text>
<text x="173" y="139.4">13</text>
<text x="64.9" y="149.6">3</text>
<text x="64.9" y="147.1">4</text>
<text x="158.3" y="144.5">6</text>
<text x="158.3" y="147.1">7</text>
<text x="158.3" y="149.6">8</text>
<text x="173" y="147.1">10</text>
<text x="173" y="144.5">11</text>
<text x="173.5" y="149.6">9</text>
<text x="35.7" y="154.7">3</text>
<text x="35.7" y="152.1">4</text>
<text x="64.9" y="154.7">1</text>
<text x="64.9" y="152.1">2</text>
<text x="35.7" y="159.8">1</text>
<text x="35.7" y="157.2">2</text>
<text x="135.8" y="159.4">SYS1_GND</text>
<text x="158.3" y="158.5">1</text>
<text x="158.3" y="161">2</text>
<text x="178.6" y="161">7</text>
<text x="178.6" y="158.5">8</text>
<text x="187.5" y="161.9">SYS1_5V</text>
<text x="158.3" y="163.6">3</text>
<text x="158.3" y="166.1">4</text>
<text x="178.6" y="166.1">5</text>
<text x="178.6" y="163.6">6</text>
<text x="81.4" y="178.8">1</text>
<text x="90.3" y="178.8">2</text>
<text x="143.9" y="177.2">SYS1_5V</text>
<text x="159.5" y="176.3">1</text>
<text x="159.5" y="178.8">2</text>
<text x="177.3" y="178.8">7</text>
<text x="177.3" y="176.3">8</text>
<text x="183.7" y="174.6">SYS1_5V</text>
<text x="10.4" y="185.6">D</text>
<text x="81.4" y="181.4">3</text>
<text x="81.4" y="183.9">5</text>
<text x="90.3" y="181.4">4</text>
<text x="90.3" y="183.9">6</text>
<text x="109.7" y="183.5">PWR_1_SWITCHED</text>
<text x="142.2" y="182.2">SYS1_GND</text>
<text x="159.5" y="181.4">3</text>
<text x="159.5" y="183.9">4</text>
<text x="177.3" y="183.9">5</text>
<text x="177.3" y="181.4">6</text>
<text x="193.8" y="184.8">SPI0</text>
<text x="267.8" y="185.6">D</text>
<text x="81.4" y="186.4">7</text>
<text x="81.4" y="189">9</text>
<text x="89.8" y="189">10</text>
<text x="90.3" y="186.4">8</text>
<text x="183.3" y="187.3">ADC_CS</text>
<text x="64.7" y="194.9">SYS1_GND</text>
<text x="35" y="205.5">1</text>
<text x="85" y="205.5">2</text>
<text x="135" y="205.5">3</text>
<text x="185" y="205.5">4</text>
<text x="235" y="205.5">5</text>
</g>
<g font-size="1.8" fill="#008484">
<text x="154.3" y="21">SW?</text>
<text x="41.3" y="38.4" transform="rotate(-90 41.3 38.4)">ENABLE</text>
<text x="43.8" y="38.4" transform="rotate(-90 43.8 38.4)">VIN</text>
<text x="46.4" y="38.4" transform="rotate(-90 46.4 38.4)">VOUT</text>
<text x="48.9" y="38.4" transform="rotate(-90 48.9 38.4)">GND</text>
<text x="151.9" y="37.5">SW_DPST</text>
<text x="209.3" y="47.5">J10</text>
<text x="254.3" y="43.9">J?</text>
<text x="208.8" y="48.9" transform="rotate(-90 208.8 48.9)">POWER_IN_2</text>
<text x="87.4" y="56.5">3V3</text>
<text x="87.4" y="59.1">I2C1_SDA</text>
<text x="108.6" y="56.5">5V</text>
<text x="108.6" y="59.1">5V</text>
<text x="258.5" y="54.7" transform="rotate(-90 258.5 54.7)">MONITOR_2</text>
<text x="57.4" y="61.7">J?</text>
<text x="87.4" y="61.6">I2C1_SCL</text>
<text x="87.4" y="64.1">GPCLK0</text>
<text x="100.3" y="64.1">UART0_TXD</text>
<text x="106.8" y="61.6">GND</text>
<text x="254.3" y="60.4">J?</text>
<text x="14.5" y="70.4" transform="rotate(-90 14.5 70.4)">CONN_01X06</text>
<text x="87.4" y="66.7">GND</text>
<text x="87.4" y="69.2">FL1</text>
<text x="87.4" y="71.8">BCM_27</text>
<text x="100.1" y="66.7">UART0_RXD</text>
<text x="105.4" y="69.2">PWM0</text>
<text x="106.8" y="71.8">GND</text>
<text x="258.5" y="70.9" transform="rotate(-90 258.5 70.9)">CAMERA_2</text>
<text x="15.5" y="74.2">J?</text>
<text x="52.8" y="76.9">CONN_02X05</text>
<text x="87.4" y="74.3">BCM_22</text>
<text x="87.4" y="76.8">3V3</text>
<text x="103.8" y="74.3">BCM_23</text>
<text x="103.8" y="76.8">BCM_24</text>
<text x="234.3" y="77.3" transform="rotate(-90 234.3 77.3)">GND</text>
<text x="239.4" y="76.4" transform="rotate(-90 239.4 76.4)">VIN</text>
<text x="87.4" y="81.9">SPI0_MISO</text>
<text x="87.4" y="79.4">SPI0_MOSI</text>
<text x="103.8" y="81.9">BCM_25</text>
<text x="106.8" y="79.4">GND</text>
<text x="180.6" y="82.1">J?</text>
<text x="236.9" y="78.3" transform="rotate(-90 236.9 78.3)">VOUT</text>
<text x="241.9" y="80.7" transform="rotate(-90 241.9 80.7)">ENABLE</text>
<text x="87.4" y="84.5">SPI0_SCLK</text>
<text x="87.4" y="87">GND</text>
<text x="87.4" y="89.5">I2C0_SDA</text>
<text x="102.5" y="84.5">SPI0_CS0</text>
<text x="102.5" y="87">SPI0_CS1</text>
<text x="102.5" y="89.5">I2C0_SCL</text>
<text x="87.4" y="94.6">GPCLK2</text>
<text x="87.4" y="92.1">GPCLK1</text>
<text x="105.4" y="94.6">PWM0</text>
<text x="106.8" y="92.1">GND</text>
<text x="121.6" y="92">10K</text>
<text x="121.6" y="94.5">10K</text>
<text x="125.8" y="93.2">R?</text>
<text x="125.8" y="95.8">R?</text>
<text x="175.2" y="91">MON1_POWER</text>
<text x="87.4" y="97.2">PWM1</text>
<text x="87.4" y="99.7">SPI1_MISO</text>
<text x="102.5" y="99.7">SPI1_CS2</text>
<text x="106.8" y="97.2">GND</text>
<text x="121.6" y="97.1">10K</text>
<text x="121.6" y="99.6">10K</text>
<text x="125.8" y="98.3">R?</text>
<text x="125.8" y="100.9">R?</text>
<text x="19.3" y="107.2">J?</text>
<text x="87.4" y="102.2">BCM_26</text>
<text x="87.4" y="104.8">GND</text>
<text x="101.1" y="104.8">SPI1_SCLK</text>
<text x="101.4" y="102.2">SPI1_MOSI</text>
<text x="72.3" y="109.9">SW?</text>
<text x="92.5" y="122.6">GND</text>
<text x="92.5" y="125.1">MISO</text>
<text x="106.6" y="125.1">DIO1</text>
<text x="106.6" y="122.6">DIO2</text>
<text x="92.5" y="130.2">SCLK</text>
<text x="92.5" y="127.6">MOSI</text>
<text x="106.6" y="127.6">DIO0</text>
<text x="107.1" y="130.2">3.3V</text>
<text x="165.2" y="130.3">U?</text>
<text x="92.5" y="137.8">DIO5</text>
<text x="92.5" y="135.3">RESET</text>
<text x="92.5" y="132.7">CSEL</text>
<text x="106.6" y="135.3">DIO3</text>
<text x="106.6" y="132.7">DIO4</text>
<text x="107.1" y="137.8">ANT</text>
<text x="161.5" y="132.7">A0</text>
<text x="161.5" y="135.3">EN</text>
<text x="167.3" y="135.3">GND</text>
<text x="168.9" y="132.7">A1</text>
<text x="169" y="137.8">V+</text>
<text x="16.8" y="143">J1</text>
<text x="26.5" y="143">JACK_3P</text>
<text x="123.5" y="142.8">J5</text>
<text x="127.7" y="142.7" transform="rotate(-90 127.7 142.7)">ANTENNA</text>
<text x="161.5" y="140.3">S1A</text>
<text x="161.5" y="142.9">S2A</text>
<text x="167.8" y="142.9">S2B</text>
<text x="167.8" y="140.3">S1B</text>
<text x="161.5" y="145.4">S3A</text>
<text x="161.5" y="148">S4A</text>
<text x="167.8" y="148">S4B</text>
<text x="167.8" y="145.4">S3B</text>
<text x="161.5" y="150.5">DA</text>
<text x="163.6" y="153.1">DG409</text>
<text x="168.6" y="150.5">DB</text>
<text x="67.6" y="158">J?</text>
<text x="71.8" y="156.8" transform="rotate(-90 71.8 156.8)">CONN_01X04</text>
<text x="162.3" y="159.4">REF</text>
<text x="162.3" y="161.9">IN-</text>
<text x="167.7" y="156.9">U?</text>
<text x="170.1" y="159.4">GAIN1</text>
<text x="173.3" y="161.9">V+</text>
<text x="16.8" y="163.3">J?</text>
<text x="26.5" y="163.3">JACK_3P</text>
<text x="162.3" y="164.5">IN+</text>
<text x="170.1" y="167">GAIN2</text>
<text x="171.8" y="164.5">OUT</text>
<text x="136.5" y="170.1" transform="rotate(-90 136.5 170.1)">U?</text>
<text x="165.9" y="169.6">LT1990</text>
<text x="85.3" y="177.2">J?</text>
<text x="126.4" y="174.7" transform="rotate(-90 126.4 174.7)">7805</text>
<text x="163.6" y="177.2">VREF</text>
<text x="163.6" y="179.7">IN+</text>
<text x="167.7" y="174.7">U?</text>
<text x="170.5" y="177.2">VDD</text>
<text x="170.6" y="179.7">CLK</text>
<text x="163.6" y="182.2">IN-</text>
<text x="163.6" y="184.8">VSS</text>
<text x="169.2" y="182.2">DOUT</text>
<text x="171.8" y="184.8">CS</text>
<text x="165" y="187.4">MCP3301</text>
<text x="80.7" y="192.5">CONN_02X05</text>
</g>
<g font-size="1.8">
<text x="21.6" y="58.2">CELL_3</text>
<text x="21.6" y="65.8">CELL_GND</text>
<text x="21.6" y="63.2">CELL_1</text>
<text x="21.6" y="60.7">CELL_2</text>
<text x="146" y="139.4">CELL_GND</text>
<text x="146" y="142">CELL_1</text>
<text x="176.5" y="142">CELL_2</text>
<text x="176.5" y="139.4">CELL_1</text>
<text x="146" y="144.5">CELL_2</text>
<text x="176.5" y="144.5">CELL_3</text>
</g>
<g font-size="1.4" fill="#008484">
<text x="130" y="170.5" transform="rotate(-90 130 170.5)">VO</text>
<text x="130.7" y="173.2">GND</text>
<text x="130" y="177" transform="rotate(-90 130 177)">VI</text>
</g>
</svg>
